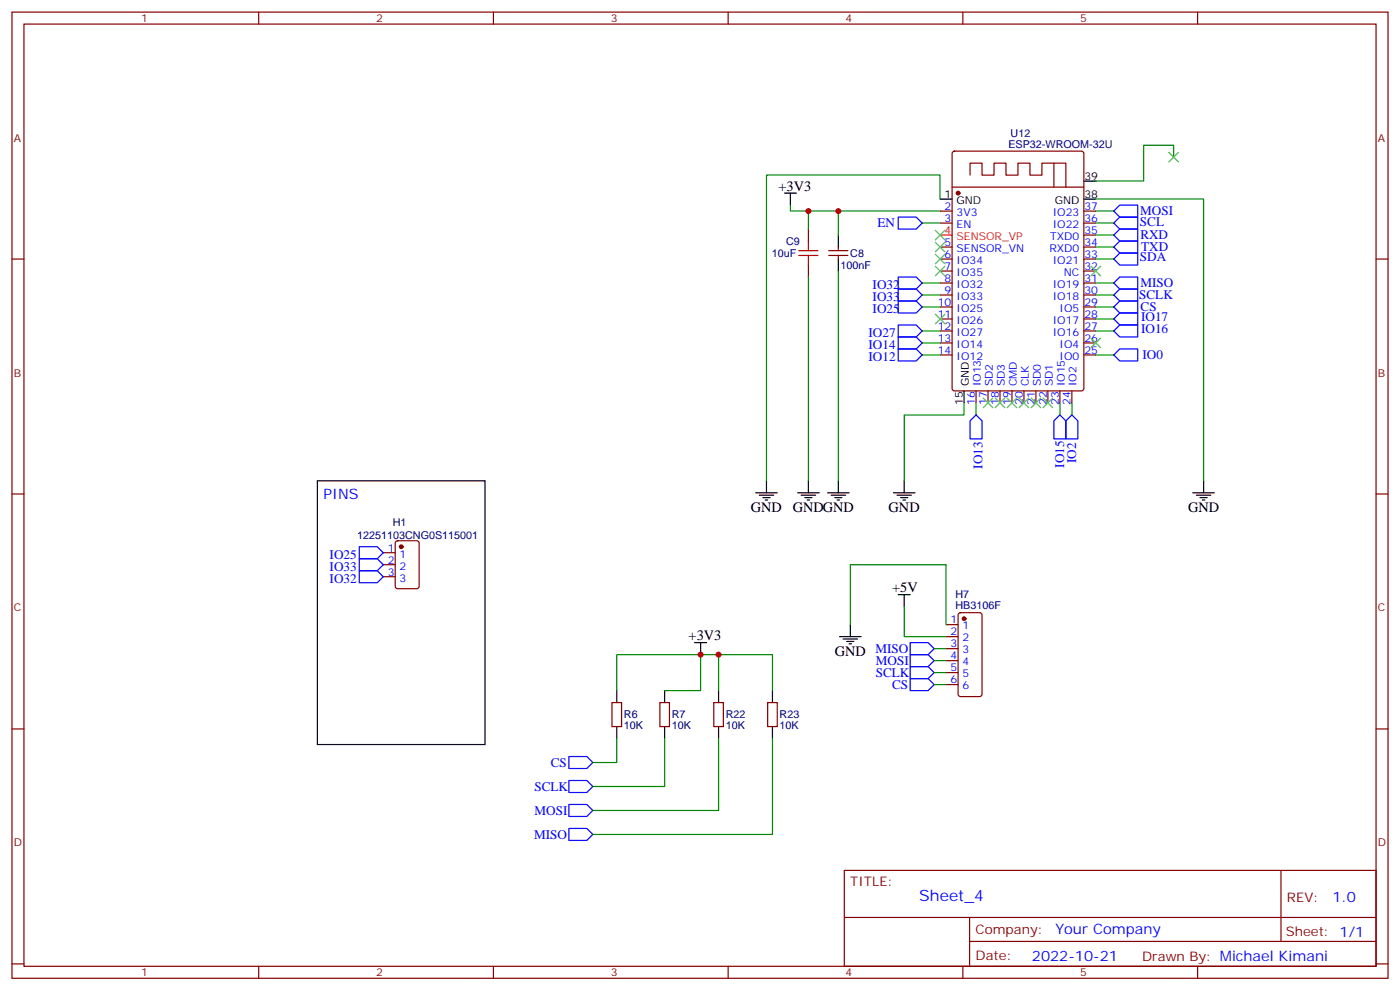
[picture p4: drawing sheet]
<svg xmlns="http://www.w3.org/2000/svg" width="412mm" height="292mm" viewBox="0 0 412 292" stroke-linecap="round" stroke-linejoin="round" font-family="sans-serif">
<g fill="none" stroke="#870000" stroke-width=".35">
<path d="M3.5 3.6h405.4v284.3h-405.4zM7.1 7.1h398.2v277.3h-398.2zM76.2 3.6v3.5M145.3 3.6v3.5M214.5 3.6v3.5M283.6 3.6v3.5M352.8 3.6v3.5M280.5 55.1h38.8M280.7 44.7l.5-.2h37.4l.6 .4 .1 69.4-.5 .7h-37.6l-.7-.4v-69.4zM285.8 51.5v-3.5h3.5v3.5h3.5v-3.5h3.5v3.5h3.6v-3.5h3.5v3.5h3.5v-3.5h7.1v7.1M310.4 48v7.1M3.5 76.2h3.6"/>
<path d="M238.1 67.4v3.5M238.1 78v3.5M244.1 75.2h5.7M244.1 73.8h5.7M246.9 72.7v1.1M246.9 75.2v1M276.9 76.2h3.6M276.9 62.1h3.6M276.9 65.7h3.6M276.9 72.7h3.6M276.9 79.8h3.6M319.3 76.2h3.5"/>
<path d="M319.3 62.1h3.5M319.3 65.7h3.5M319.3 72.7h3.5M319.3 79.8h3.5M319.3 69.2h3.5M405.3 76.2h3.6M276.9 83.3h3.6M276.9 86.8h3.6M276.9 90.3h3.6M276.9 93.9h3.6M276.9 97.4h3.6M319.3 83.3h3.5"/>
<path d="M319.3 86.8h3.5M319.3 90.3h3.5M319.3 93.9h3.5M319.3 97.4h3.5M276.9 100.9h3.6M276.9 104.5h3.6M287.5 115v3.6M291 115v3.6M294.6 115v3.6M298.1 115v3.6M301.6 115v3.6M305.2 115v3.6"/>
<path d="M308.7 115v3.6M312.2 115v3.6M315.7 115v3.6M319.3 100.9h3.5M319.3 104.5h3.5M3.5 145.4h3.6M116.7 159.3l.4-.2h5.7l.6 .5 .1 12.9-.5 .7h-5.9l-.6-.4-.1-13zM405.3 145.4h3.6M112.9 162.7h3.5M112.9 166.2h3.5M112.9 169.7h3.5M278.7 183.8h3.5"/>
<path d="M278.7 187.4h3.5M278.7 190.9h3.5M278.7 194.4h3.5M278.7 197.9h3.5M282.5 180.5l.4-.2h5.7l.6 .4 .1 23.6-.5 .6-5.9 .1-.6-.5-.1-23.5zM3.5 214.5h3.6M180.3 206.8h2.8v7h-2.8zM194.4 206.8h2.8v7h-2.8zM210.3 206.8h2.8v7h-2.8zM226.1 206.8h2.9v7h-2.9zM278.7 201.5h3.5M405.3 214.5h3.6"/>
<path d="M248.7 256.2h156.6v28.2h-156.6zM377.3 256.2v20.9M248.7 270h156.5M285.6 277.1h119.6M285.6 270v14.1M3.5 283.7h3.6M76.2 284.4v3.5M145.3 284.4v3.5M214.5 284.4v3.5M283.6 284.4v3.5M352.8 284.4v3.5M405.3 283.7h3.6"/>
</g>
<g fill="#870000" stroke="#870000" stroke-width=".35">
<circle cx="118.2" cy="160.9" r=".53"/>
<circle cx="282.2" cy="56.8" r=".53"/>
<circle cx="284" cy="182.1" r=".53"/>
</g>
<g fill="none" stroke="#00f" stroke-width=".35">
<path d="M264.6 63.9h5.3l1.7 1.8-1.7 1.7h-5.3zM328.1 72.7l1.7-1.8h5.3v3.6h-5.3zM328.1 62.1l1.7-1.7h5.3v3.5h-5.3zM329.8 74.5h5.3v3.5h-5.3l-1.7-1.8zM329.8 63.9h5.3v3.5h-5.3l-1.7-1.7zM329.8 67.4h5.3v3.5h-5.3l-1.7-1.7zM264.6 81.5h5.3l1.7 1.8-1.7 1.8h-5.3zM264.6 85.1h5.3l1.7 1.7-1.7 1.8h-5.3zM264.6 88.6h5.3l1.7 1.7-1.7 1.8h-5.3zM264.6 95.6h5.3l1.7 1.8-1.7 1.8h-5.3zM264.6 99.2h5.3l1.7 1.7-1.7 1.8h-5.3zM328.1 93.9l1.7-1.8h5.3v3.5h-5.3z"/>
<path d="M328.1 86.8l1.7-1.7h5.3v3.5h-5.3zM329.8 95.6h5.3v3.6h-5.3l-1.7-1.8zM329.8 88.6h5.3v3.5h-5.3l-1.7-1.8zM329.8 81.5h5.3v3.6h-5.3l-1.7-1.8zM264.6 102.7h5.3l1.7 1.8-1.7 1.7h-5.3zM328.1 104.5l1.7-1.8h5.3v3.5h-5.3zM287.5 122.1l1.8 1.8v5.3h-3.5v-5.3zM312.2 122.1l1.8 1.8v5.3h-3.6v-5.3zM314 123.9l1.7-1.8 1.8 1.8v5.3h-3.5zM105.8 160.9h5.3l1.8 1.8-1.8 1.7h-5.3zM105.8 168h5.3l1.8 1.7-1.8 1.8h-5.3zM105.8 164.4h5.3l1.8 1.8-1.8 1.8h-5.3z"/>
<path d="M268.1 199.7h5.3l1.8 1.8-1.8 1.7h-5.3zM268.1 196.2h5.3l1.8 1.7-1.8 1.8h-5.3zM268.1 192.7h5.3l1.8 1.7-1.8 1.8h-5.3zM268.1 189.1h5.3l1.8 1.8-1.8 1.8h-5.3zM167.6 222.6h5.3l1.7 1.8-1.7 1.8h-5.3zM167.6 229.7h5.3l1.7 1.8-1.7 1.7h-5.3zM167.6 236.7h5.3l1.7 1.8-1.7 1.8h-5.3zM167.6 243.8h5.3l1.7 1.8-1.7 1.7h-5.3z"/>
</g>
<g fill="none" stroke="#000" stroke-width=".35">
<path d="M231.1 56.8h3.5M232.8 56.8v3.6M276.9 58.6h3.6M319.3 58.6h3.5M319.3 53.3h3.5M246.9 69.2v3.5M246.9 76.2v3.6M284 115v3.6M93.5 141.5h49.4v77.6h-49.4zM222.6 145h6.4M223.7 145.7h4.2M224.7 146.4h2.1"/>
<path d="M225.4 147.1h.7M225.8 141.5v3.5M234.9 145h6.4M236 145.7h4.2M237.1 146.4h2.1M237.8 147.1h.7M238.1 141.5v3.5M243.8 145h6.3M244.8 145.7h4.3M245.9 146.4h2.1M246.6 147.1h.7M246.9 141.5v3.5"/>
<path d="M263.2 145h6.3M264.2 145.7h4.3M265.3 146.4h2.1M266 147.1h.7M266.3 141.5v3.5M351.4 145h6.3M352.4 145.7h4.3M353.5 146.4h2.1M354.2 147.1h.7M354.5 141.5v3.5M264.6 175h3.5M266.3 175v3.5"/>
<path d="M204.6 189.1h3.5M206.4 189.1v3.6M247.3 187.4h6.3M248.4 188.1h4.2M249.4 188.8h2.1M250.1 189.5h.7M250.5 183.8v3.6M181.7 203.2v3.6M181.7 213.8v3.5M195.8 203.2v3.6M195.8 213.8v3.5M211.7 203.2v3.6"/>
<path d="M211.7 213.8v3.5M227.5 203.2v3.6M227.5 213.8v3.5"/>
</g>
<path d="M276.9 69.2h3.6" fill="none" stroke="#f00" stroke-width=".35"/>
<g fill="none" stroke="#008700" stroke-width=".35">
<path d="M276.9 58.6v-7.1h-51.1v90M322.8 58.6h31.7v82.9M345.7 46.2v-3.5h-8.8v10.6h-14.1M232.8 60.4v1.7h44.1M238.1 62.1v5.3M246.9 62.1v7.1M246.9 79.8v61.7M271.6 65.7h5.3M322.8 65.7h5.3M322.8 69.2h5.3M322.8 72.7h5.3M322.8 76.2h5.3"/>
<path d="M322.8 62.1h5.3M238.1 81.5v60M271.6 83.3h5.3M271.6 86.8h5.3M271.6 90.3h5.3M271.6 97.4h5.3M322.8 83.3h5.3M322.8 86.8h5.3M322.8 90.3h5.3M322.8 97.4h5.3M322.8 93.9h5.3M271.6 100.9h5.3"/>
<path d="M271.6 104.5h5.3M284 118.6v3.5h-17.7v19.4M287.5 118.6v3.5M312.2 118.6v3.5M315.7 118.6v3.5M322.8 104.5h5.3M266.3 178.5v8.9h12.4M206.4 192.7h-24.7v10.5M211.7 192.7h15.8v10.5M250.5 183.8v-17.6h28.2v17.6M275.2 190.9h3.5M275.2 194.4h3.5"/>
<path d="M275.2 197.9h3.5M181.7 217.3v7.1h-7.1M195.8 217.3v14.2h-21.2M195.8 203.2h10.6v-10.5h5.3v10.5M211.7 217.3v21.2h-37.1M227.5 217.3v28.3h-52.9M275.2 201.5h3.5"/>
</g>
<g fill="none" stroke="#3c3" stroke-width=".35">
<path d="M344.3 44.8l2.8 2.9M347.1 44.8l-2.8 2.9M275.5 67.8l2.8 2.8M275.5 71.3l2.8 2.8M275.5 74.8l2.8 2.8M275.5 78.4l2.8 2.8M278.3 67.8l-2.8 2.8M278.3 71.3l-2.8 2.8M278.3 74.8l-2.8 2.8M278.3 78.4l-2.8 2.8M321.4 78.4l2.8 2.8M324.2 78.4l-2.8 2.8"/>
<path d="M275.5 92.5l2.8 2.8M278.3 92.5l-2.8 2.8M321.4 99.5l2.8 2.8M324.2 99.5l-2.8 2.8M289.6 117.2l2.9 2.8M292.5 117.2l-2.9 2.8M293.2 117.2l2.8 2.8M296 117.2l-2.8 2.8M296.7 117.2l2.8 2.8M299.5 117.2l-2.8 2.8M300.2 117.2l2.8 2.8M303 117.2l-2.8 2.8"/>
<path d="M303.7 117.2l2.9 2.8M306.6 117.2l-2.9 2.8M307.3 117.2l2.8 2.8M310.1 117.2l-2.8 2.8"/>
</g>
<path d="M235.3 75.2h5.6M235.3 73.8h5.6M238.1 70.9v2.9M238.1 75.2v2.8" fill="none" stroke="#a10000" stroke-width=".35"/>
<g fill="#c00">
<circle cx="238.1" cy="62.1" r=".88"/>
<circle cx="246.9" cy="62.1" r=".88"/>
<circle cx="206.4" cy="192.7" r=".88"/>
<circle cx="211.7" cy="192.7" r=".88"/>
</g>
<text font-size="4.6" fill="#00f" x="270.8" y="265.2">Sheet_4</text>
<g font-size="4.2">
<text x="229.3" y="56.1">+3V3</text>
<text x="221.2" y="150.7">GND</text>
<text x="233.5" y="150.7">GNDGND</text>
<text x="261.8" y="150.7">GND</text>
<text x="350" y="150.7">GND</text>
<text x="262.8" y="174.3">+5V</text>
<text x="202.8" y="188.4">+3V3</text>
<text x="245.9" y="193">GND</text>
</g>
<g font-size="4.2" fill="#00f">
<text x="95.2" y="146.8">PINS</text>
<text x="392.5" y="265.4">1.0</text>
<text x="310.9" y="275">Your Company</text>
<text x="304" y="282.8">2022-10-21</text>
</g>
<g font-size="3.9" fill="#00f">
<text x="335.9" y="63.3">MOSI</text>
<text x="258.5" y="66.9">EN</text>
<text x="335.8" y="66.4">SCL</text>
<text x="335.9" y="70.5">RXD</text>
<text x="335.8" y="76.9">SDA</text>
<text x="336.2" y="73.9">TXD</text>
<text x="257" y="85">IO32</text>
<text x="257" y="88.6">IO33</text>
<text x="335.6" y="88">SCLK</text>
<text x="335.9" y="84.5">MISO</text>
<text x="257" y="92.1">IO25</text>
<text x="336" y="91.5">CS</text>
<text x="336.1" y="94.5">IO17</text>
<text x="255.9" y="99.3">IO27</text>
<text x="336.1" y="98">IO16</text>
<text x="255.9" y="102.8">IO14</text>
<text x="255.9" y="106.3">IO12</text>
<text x="336.6" y="105.7">IO0</text>
<text x="289.4" y="137.9" transform="rotate(-90 289.4 137.9)">IO13</text>
<text x="313.5" y="137.6" transform="rotate(-90 313.5 137.6)">IO15</text>
<text x="317" y="136.3" transform="rotate(-90 317 136.3)">IO2</text>
<text x="97.1" y="164.5">IO25</text>
<text x="97.1" y="171.6">IO32</text>
<text x="97.1" y="168.1">IO33</text>
<text x="257.9" y="192.2">MISO</text>
<text x="258" y="195.7">MOSI</text>
<text x="258" y="199.2">SCLK</text>
<text x="262.8" y="202.7">CS</text>
<text x="162.3" y="225.7">CS</text>
<text x="157.4" y="232.7">SCLK</text>
<text x="157.4" y="239.8">MOSI</text>
<text x="157.3" y="246.9">MISO</text>
</g>
<g font-size="3.9" fill="#800">
<text x="250.5" y="260.7">TITLE:</text>
<text x="379.1" y="265.4">REV:</text>
<text x="287.4" y="274.9">Company:</text>
<text x="378.7" y="275.6">Sheet: 1/1</text>
<text x="287.4" y="282.6">Date:</text>
<text x="336.4" y="282.7">Drawn By: Michael Kimani</text>
</g>
<g font-size="3.2" fill="#800">
<text x="41.6" y="6.6">1</text>
<text x="110.8" y="6.6">2</text>
<text x="179.9" y="6.6">3</text>
<text x="249.1" y="6.6">4</text>
<text x="318.2" y="6.6">5</text>
<text x="4.1" y="41.7">A</text>
<text x="405.9" y="41.7">A</text>
<text x="4.1" y="110.8">B</text>
<text x="405.9" y="110.8">B</text>
<text x="4.1" y="180">C</text>
<text x="405.9" y="180">C</text>
<text x="4.1" y="249.1">D</text>
<text x="405.9" y="249.1">D</text>
<text x="41.6" y="287.4">1</text>
<text x="110.8" y="287.4">2</text>
<text x="179.9" y="287.4">3</text>
<text x="249.1" y="287.4">4</text>
<text x="318.2" y="287.4">5</text>
</g>
<g font-size="3.2" fill="#000080">
<text x="297.7" y="40.3">U12</text>
<text x="297" y="43.4">ESP32-WROOM-32U</text>
<text x="227.3" y="75.6">10uF</text>
<text x="231.6" y="72.1">C9</text>
<text x="250.5" y="75.6">C8</text>
<text x="247.6" y="79.1">100nF</text>
<text x="115.7" y="154.7">H1</text>
<text x="105.2" y="158.5">12251103CNG0S115001</text>
<text x="281.4" y="179.2">HB3106F</text>
<text x="281.4" y="176">H7</text>
<text x="183.8" y="214.7">10K</text>
<text x="183.8" y="211.4">R6</text>
<text x="197.9" y="214.7">10K</text>
<text x="197.9" y="211.4">R7</text>
<text x="213.8" y="214.7">10K</text>
<text x="213.8" y="211.4">R22</text>
<text x="229.7" y="214.7">10K</text>
<text x="229.7" y="211.4">R23</text>
</g>
<g font-size="3.2">
<text x="319.4" y="53">39</text>
<text x="278.3" y="58.2">1</text>
<text x="319.4" y="58.2">38</text>
<text x="281.8" y="60">GND</text>
<text x="310.7" y="60">GND</text>
<text x="285.4" y="113.7" transform="rotate(-90 285.4 113.7)">GND</text>
<text x="283.6" y="119.2" transform="rotate(-90 283.6 119.2)">15</text>
</g>
<g font-size="3.2" fill="#00f">
<text x="278.3" y="61.8">2</text>
<text x="278.3" y="65.3">3</text>
<text x="281.8" y="63.5">3V3</text>
<text x="310.1" y="63.5">IO23</text>
<text x="319.4" y="65.3">36</text>
<text x="319.4" y="61.8">37</text>
<text x="281.8" y="67.1">EN</text>
<text x="309.4" y="70.6">TXD0</text>
<text x="310.1" y="67.1">IO22</text>
<text x="319.4" y="68.8">35</text>
<text x="278.3" y="72.4">5</text>
<text x="278.3" y="75.9">6</text>
<text x="281.8" y="74.1">SENSOR_VN</text>
<text x="281.8" y="77.6">IO34</text>
<text x="309.1" y="74.1">RXD0</text>
<text x="310.1" y="77.6">IO21</text>
<text x="319.4" y="75.9">33</text>
<text x="319.4" y="72.4">34</text>
<text x="278.3" y="79.4">7</text>
<text x="278.3" y="82.9">8</text>
<text x="281.8" y="81.2">IO35</text>
<text x="313.4" y="81.2">NC</text>
<text x="319.4" y="82.9">31</text>
<text x="319.4" y="79.4">32</text>
<text x="276.2" y="90">10</text>
<text x="278.3" y="86.5">9</text>
<text x="281.8" y="84.7">IO32</text>
<text x="281.8" y="88.2">IO33</text>
<text x="310.1" y="88.2">IO18</text>
<text x="310.1" y="84.7">IO19</text>
<text x="319.4" y="90">29</text>
<text x="319.4" y="86.5">30</text>
<text x="276.2" y="93.5">11</text>
<text x="281.8" y="91.8">IO25</text>
<text x="281.8" y="95.3">IO26</text>
<text x="310.1" y="95.3">IO17</text>
<text x="312.1" y="91.8">IO5</text>
<text x="319.4" y="93.5">28</text>
<text x="276.2" y="97">12</text>
<text x="276.2" y="100.6">13</text>
<text x="281.8" y="98.8">IO27</text>
<text x="310.1" y="98.8">IO16</text>
<text x="319.4" y="100.6">26</text>
<text x="319.4" y="97">27</text>
<text x="276.2" y="104.1">14</text>
<text x="281.8" y="102.3">IO14</text>
<text x="281.8" y="105.9">IO12</text>
<text x="312.1" y="105.9">IO0</text>
<text x="312.1" y="102.3">IO4</text>
<text x="319.4" y="104.1">25</text>
<text x="288.9" y="113.7" transform="rotate(-90 288.9 113.7)">IO13</text>
<text x="292.5" y="113.7" transform="rotate(-90 292.5 113.7)">SD2</text>
<text x="296" y="113.7" transform="rotate(-90 296 113.7)">SD3</text>
<text x="299.5" y="113.7" transform="rotate(-90 299.5 113.7)">CMD</text>
<text x="303" y="113.7" transform="rotate(-90 303 113.7)">CLK</text>
<text x="306.6" y="113.7" transform="rotate(-90 306.6 113.7)">SD0</text>
<text x="310.1" y="113.7" transform="rotate(-90 310.1 113.7)">SD1</text>
<text x="313.6" y="113.7" transform="rotate(-90 313.6 113.7)">IO15</text>
<text x="317.1" y="113.7" transform="rotate(-90 317.1 113.7)">IO2</text>
<text x="287.2" y="119.2" transform="rotate(-90 287.2 119.2)">16</text>
<text x="290.7" y="119.2" transform="rotate(-90 290.7 119.2)">17</text>
<text x="294.2" y="119.2" transform="rotate(-90 294.2 119.2)">18</text>
<text x="297.7" y="119.2" transform="rotate(-90 297.7 119.2)">19</text>
<text x="301.3" y="119.2" transform="rotate(-90 301.3 119.2)">20</text>
<text x="304.8" y="119.2" transform="rotate(-90 304.8 119.2)">21</text>
<text x="308.3" y="119.2" transform="rotate(-90 308.3 119.2)">22</text>
<text x="311.9" y="119.2" transform="rotate(-90 311.9 119.2)">23</text>
<text x="315.4" y="119.2" transform="rotate(-90 315.4 119.2)">24</text>
<text x="114.2" y="162.3">1</text>
<text x="114.2" y="165.8">2</text>
<text x="117.7" y="164.1">1</text>
<text x="117.7" y="167.6">2</text>
<text x="114.2" y="169.4">3</text>
<text x="117.7" y="171.1">3</text>
<text x="280" y="183.5">1</text>
<text x="283.5" y="185.2">1</text>
<text x="280" y="187">2</text>
<text x="280" y="190.5">3</text>
<text x="283.5" y="188.8">2</text>
<text x="280" y="194.1">4</text>
<text x="280" y="197.6">5</text>
<text x="283.5" y="192.3">3</text>
<text x="283.5" y="195.8">4</text>
<text x="280" y="201.1">6</text>
<text x="283.5" y="199.4">5</text>
<text x="283.5" y="202.9">6</text>
</g>
<g font-size="3.2" fill="#f00">
<text x="278.3" y="68.8">4</text>
<text x="281.8" y="70.6">SENSOR_VP</text>
</g>
</svg>
